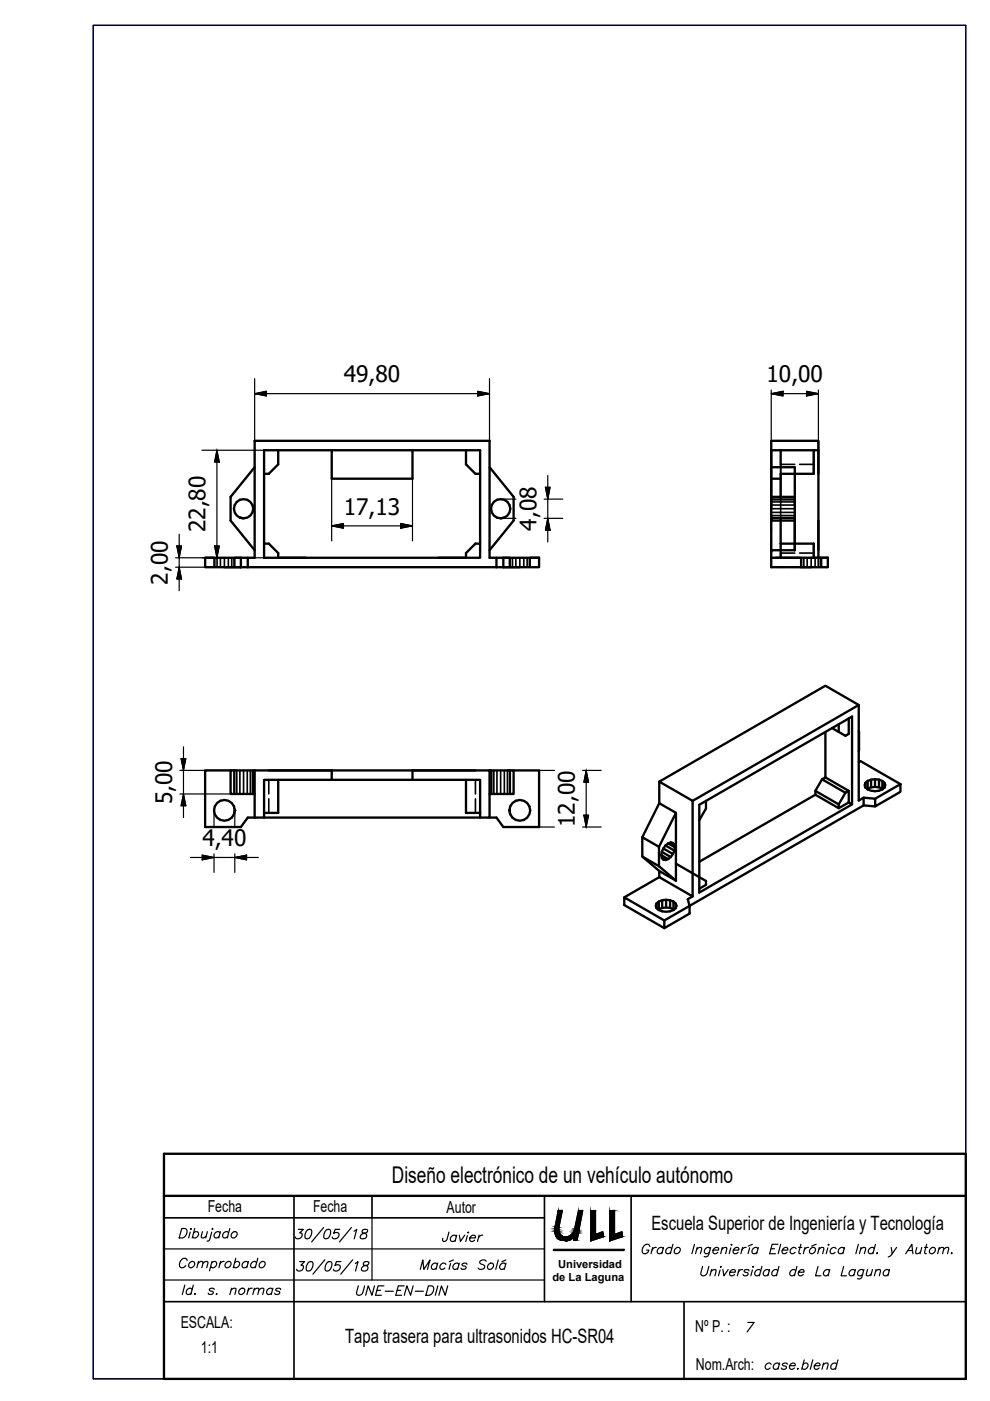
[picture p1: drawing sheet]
<svg xmlns="http://www.w3.org/2000/svg" width="210mm" height="297mm" viewBox="0 0 210 297" stroke-linecap="round" stroke-linejoin="round" font-family="sans-serif">
<!-- layer: Oculto (ISO) -->
<g fill="none" stroke="#000" stroke-width=".35">
<path d="M164.5 93.5h4M165.5 98.5v6.9M168.5 98.5h-3v2M168.5 99.1v2.6M169.5 93.5h4v2M169.5 98.5h3M172.5 95.5v5M45.4 118.3v2M45.5 118.3v2M46 118.3v2M46.7 118.3v2M47.6 118.3v2"/>
<path d="M48.4 118.3v2M49.1 118.3v2M49.6 118.3v2M49.8 118.3v2M53.7 107.9l-.2 .7M104.1 107.9l.2 .7M108 118.3v2M108.2 118.3v2M108.7 118.3v2M109.4 118.3v2M110.2 118.3v2M111.1 118.3v2"/>
<path d="M111.8 118.3v2M112.2 118.3v2M112.4 118.3v2M163.5 108.6h5M163.5 107.1h5v2.2h-5v-1.4h5M163.5 109.7h5M163.5 105.8h5M163.5 109.9h5M163.5 106.4h5M163.5 106h5M163.5 110.4v2.6M163.5 114v4.3"/>
<path d="M165.5 105.8v4.1M168.5 117.3h-3v1M168.5 102.7v2.6M169.5 117.3h3M170 118.3v2M170.4 118.3v2M171.1 118.3v2M172.5 115.3v3M172.8 118.3v2M173.5 118.3v2M174 118.3v2M174.2 118.3v2"/>
<path d="M164.5 120.3h2.1M167.7 120.3h2.1v-2h2.2v2h3.5M48.9 163.3h1.3v5M49.6 163.3v5M49.6 171l.2 .8M49.8 163.3v5M50.9 163.3v5M51.6 163.3v5M52.4 163.3v5M53.1 163.3v5M53.5 163.3v5M53.7 163.3v5"/>
<path d="M57 165.3v3M57 169.4v2.9M100.8 165.3v3M100.8 169.4v2.9M104.1 163.3v5M104.3 163.3v5M104.7 163.3v5M105.4 163.3v5M106.1 163.3v5M106.9 163.3v5M107.6 163.3v5M108.2 171l-.2 .8"/>
<path d="M108.2 163.3v5M108.9 163.3h-.9v5"/>
</g>
<!-- layer: Visible (ISO) -->
<g fill="none" stroke="#000" stroke-width=".5">
<path d="M54 99.1l-5.1 6.2v5.1l5.1 6.3M56 95.5h45.8v22.8h-45.8zM59 95.5v3l-2 2h-1M70.3 95.5v6h17.2v-6M98.8 95.5v3l2 2h1M103.8 99.1l5.1 6.2v5.1l-5.1 6.3M163.5 99.1v-5.6h10v24.8M163.5 99.1h5v11.3h-5v-5.1h5v1.8M163.5 99.1v6.2M165.5 95.5h-2v12.4M172.5 95.5h-7v3M43.5 118.3h7.6v2h-7.6z"/>
<path d="M43.5 118.3h1.9M49.8 118.3h2.7v2M50.9 109.7l.7 .2M52.5 118.3h1.5v-24.8h49.8v24.8h1.5M56 115.3h1l2 2v1h5.8M101.8 115.3h-1l-2 2v1h-5.8M106.7 118.3h7.6v2h-7.6zM106.9 109.7l-.8 .2M108 118.3h-2.7v2M112.4 118.3h1.9M163.5 118.3h12v2h-12zM163.5 101.5h2"/>
<path d="M163.5 109.3v7.4M164.5 118.3h5.3M165.5 109.9v5.4M165.5 115.3v3M165.5 115.3h7v3M168.5 109.3v7.4h-5v1.6M172 118.3h3.5M173.5 100.5v-5h-1v5h-7v5.3M173.5 110.4v6.3M47.6 120.3h4.9M52.5 120.3h52.8M105.3 120.3h4.9"/>
<path d="M169.8 120.3h2.2M175 155.2v9.6l5 2.9M176.4 154.4l1.4 .8M177.8 153.6v1.6M180 152.3v3.3l-.8 .4-1.4-.8M182.1 149.5l-35.2 20.3M182.1 155v4.3M48.9 163.3h-5.4v12h7.6l1.4-2h1.5M49.8 171.8l-.2 .8M54 163.3h49.8v10h-49.8M54 163.3v10M54 163.3h-5.1v5h5.1"/>
<path d="M56 165.3h3v7h-3zM56 172.3v1M57 163.3h13.3v2M59 165.3h11.3M70.3 165.3h28.5M98.8 165.3h3v7h-3zM100.8 163.3h-13.3v2M101.8 172.3v1M103.8 163.3h5.1v5h-5.1M107.6 163.3h.4M108 171.8l.2 .8M108.9 163.3h5.4v12h-7.6l-1.4-2h-1.5"/>
<path d="M139.7 179.5l-3.5-2v4.1l3.5 2.1M139.7 179.5v4.2M139.8 165.7l35.2-20.3 7.1 4.1v20.2l1-.6M139.8 170.3v-4.6l7.1 4.1v20.3l-7.1-4.1v-1.3l3.5 2M139.8 170.3l3.5 2v14.4M139.8 170.3l-3.6 7.2M140.6 179.9l-.3 .7M140.6 179.9l2.1 1.2M141.1 179.3l-.5 .6M141.1 179.3l1.9 1.1M141.7 178.8l1.4 .9M142.2 178.6l.5 .1 .3 .4"/>
<path d="M142.2 178.6l-.5 .2-.6 .5M142.2 178.6l.8 .5M143 179.1l.1 .6M143.1 179.7a2.96 2.96 0 0 1-2 2.6M143.3 172.3l-3.6 7.2M148.3 170.6l32.4-18.7v18.6l-32.4 18.7zM149.7 169.8v1.6l-1.4 2.5M172.9 167.7v.8l4.9 2.9v-.9M172.9 168.5l-24.6 14.2M174.3 165.2l-1.4 2.5 4.9 2.8M175 164.8l-.7 .4 4.9 2.9 .8-.4M179.2 168.1l-1.4 2.4"/>
<path d="M180 167.7v2.4l-2.2 1.3M180 170.1l.7 .4M182.1 161.6l.3-.2 8.5 4.9M183.1 170.8l-36.9 21.3-.4-1.5 1.1-.5M183.1 170.8l2.5 .2M183.5 166l-.2 .5 .2 .5M183.5 167a3 3 0 0 0 4.1 0M183.5 166v1M184 165.6v1.6M184.7 165.3v1.6M185.5 165.2v1.6M185.6 169.3l5.3-3v1.6l-5.3 3.1z"/>
<path d="M185.6 169.3l-2.5-.2v1.7M186.4 165.3a2.97 2.97 0 0 0-2.9 .7M186.4 165.3l.7 .3M186.4 165.3v1.6M187.1 167.2a3.3 3.3 0 0 0-3.2 .1M187.6 167v-1l-.5-.4 .1 1.7M187.6 166l.1 .5-.1 .5M136.2 181.6l3.6 3.1M139.2 191.6l-.2 .4 .2 .5M139.2 192.5a3 3 0 0 0 4.1 0M139.2 191.6v.9M139.7 191.1v1.7"/>
<path d="M139.7 183.7l3.6 3M139.8 186l-7.4 4.3M140.2 181.3l.1 .6 .3 .3 .5 .1-.8-.4M140.2 181.3l1.5 .8M140.3 180.6l-.1 .7M140.3 180.6l1.9 1.1M140.4 192.5h1.7l.7 .3M140.4 192.5l-.8 .4M140.4 190.9v1.6M140.9 195.2l-8.5-4.9v1.6l8.5 4.9M140.9 195.2l5.3-3.1v1.6l-5.3 3.1zM141.2 190.8v1.6"/>
<path d="M142.1 190.9a2.97 2.97 0 0 0-2.9 .7M142.1 190.9l.7 .2M142.1 190.9v1.6M142.8 191.1l.5 .5v.9M142.8 191.1v1.7M142.8 192.8l.1 .1M143.3 191.6l.1 .4-.1 .5M143.3 183.1l6.4 3.7v.8l-1.4 .8"/>
<circle cx="51.6" cy="107.9" r="2.04"/>
<circle cx="106.1" cy="107.9" r="2.04"/>
<circle cx="47.6" cy="171.8" r="2.2"/>
<circle cx="110.2" cy="171.8" r="2.2"/>
</g>
<circle cx="103.8" cy="163.3" r=".25" fill="#000"/>
<!-- layer: Oculto (ISO) -->
<g fill="#000">
<circle cx="49.8" cy="171.8" r=".17"/>
<circle cx="108" cy="171.8" r=".17"/>
</g>
<!-- layer: FRAME 070 -->
<path d="M19.8 5.4h185v287h-185z" fill="none" stroke="#00f" stroke-width=".25"/>
<!-- layer: caj 50 -->
<path d="M34.8 244.6h170v47.8h-170zM34.8 253.5h170" fill="none" stroke="#000" stroke-width=".5"/>
<!-- layer: 0 -->
<path d="M19.8 5.4h185v287h-185zM78.9 258.2v13.2M118.4 256.6h.8l-.7 3.6a1.57 1.57 0 0 0 .9 2 1.57 1.57 0 0 0 2-.7l.4-1 .8-3.9h1l-1.2 6.3h-.8v-.3l-.2-.1a2.68 2.68 0 0 1-2.7 .3 2.29 2.29 0 0 1-1-2.8zM125.3 256.7l1-.1v5.1l1.5-.5 .2 1-2.8 .9zM129.3 256.7l1-.1v5.1l1.5-.5 .2 1-2.7 .9zM117.3 264.9h15v.2h-15z" fill="none" stroke="#000" stroke-width=".25"/>
<!-- layer: caj 35 -->
<path d="M34.8 258.2h80.6M62.3 253.5v38.9M78.9 253.5v4.7M115.4 253.5v22.5M133.8 253.5v22.5M34.8 276h170M145 276v16.4" fill="none" stroke="#000" stroke-width=".35"/>
<!-- layer: caj 25 -->
<path d="M34.8 264.8h80.6M34.8 271.4h80.6" fill="none" stroke="#000" stroke-width=".25"/>
<!-- layer: txt25 -->
<g fill="none" stroke="#000" stroke-width=".25">
<path d="M38.5 260.5h.7a1.1 1.1 0 0 1 .4 1.2 1.1 1.1 0 0 1-.9 .8h-.7zM39.7 267.3a.78 .78 0 0 0-.9-.5 .78 .78 0 0 0-.6 .7 .89 .89 0 0 0 .2 1.3 .93 .93 0 0 0 1-.5M40.2 267.7a.56 .56 0 0 1 .8-.2 .56 .56 0 0 1 .2 .7 .62 .62 0 0 1-.6 .6 .62 .62 0 0 1-.6-.6zM40.3 261.2l-.3 1.3M40.4 260.6h.2zM41 261.4a.56 .56 0 0 1 .8-.3 .56 .56 0 0 1 .3 .8 .68 .68 0 0 1-.6 .5 .68 .68 0 0 1-.7-.2M41.3 260.5l-.5 2M42 267.8l.6-.3h.4l-.2 1.3M42.1 267.5l-.4 1.3M42.9 261.1l-.2 1.3 .4 .1 .6-.4M43 267.8l.6-.3h.5l-.3 1.3M44 261.1l-.4 1.4"/>
<path d="M44.9 267.7a.56 .56 0 0 1 .7-.2 .56 .56 0 0 1 .3 .7 .68 .68 0 0 1-.5 .6 .68 .68 0 0 1-.7-.3M44.9 261.2l-.4 1.6-.2 .2-.4 .1M45 267.5l-.6 2M45 260.6h.2zM46.7 261.4a.71 .71 0 0 0-1.1 0 .71 .71 0 0 0 .1 1.1l.7-.3M46.7 261.1l-.3 1.4M46.8 267.5l-.4 1.3M47.5 267.5a.89 .89 0 0 0-.9 .5M47.9 267.7a.56 .56 0 0 1 .8-.2 .56 .56 0 0 1 .2 .7 .62 .62 0 0 1-.6 .6 .62 .62 0 0 1-.6-.6zM48.5 261.4a.71 .71 0 0 0-1.1 0 .71 .71 0 0 0 .1 1.1l.8-.3M48.7 260.5l-.5 2M49.2 261.4a.59 .59 0 0 1 1-.2 .59 .59 0 0 1-.1 1 .56 .56 0 0 1-.8 .3 .56 .56 0 0 1-.2-.8z"/>
<path d="M49.7 267.7a.56 .56 0 0 1 .8-.2 .56 .56 0 0 1 .3 .7 .68 .68 0 0 1-.6 .6 .68 .68 0 0 1-.7-.3M50 266.8l-.5 2M52.6 267.7a.71 .71 0 0 0-1.1 0 .71 .71 0 0 0 .1 1.1l.8-.3M52.7 267.5l-.4 1.3M54.4 267.7a.71 .71 0 0 0-1 0 .71 .71 0 0 0 .1 1.1l.7-.3M54.7 266.8l-.6 2M55.2 267.7a.59 .59 0 0 1 .9-.1 .59 .59 0 0 1-.1 .9 .56 .56 0 0 1-.7 .3 .56 .56 0 0 1-.3-.8zM63.3 260.6h1l-.8 .8h.3a.78 .78 0 0 1 0 1.1 .78 .78 0 0 1-1 .1l-.2-.3M63.5 267.5h1.1l-.8 .7h.3a.78 .78 0 0 1 0 1.1 .78 .78 0 0 1-1.1 .1l-.1-.3M65.2 260.7h.8a1.2 1.2 0 0 1 0 1.4 1.2 1.2 0 0 1-1.2 .5 1.64 1.64 0 0 1 .4-1.9zM65.5 267.6h.8a1.2 1.2 0 0 1-.1 1.3 1.2 1.2 0 0 1-1.2 .5 1.64 1.64 0 0 1 .5-1.8zM68.6 260.3l-2.5 3"/>
<path d="M68.9 267.1l-2.6 3.1M69.2 260.7h.8a1.2 1.2 0 0 1 0 1.4 1.2 1.2 0 0 1-1.2 .5 1.65 1.65 0 0 1 .4-1.9zM69.5 267.6h.8a1.2 1.2 0 0 1-.1 1.3 1.2 1.2 0 0 1-1.2 .5 1.64 1.64 0 0 1 .5-1.8zM72 260.6h-.9l-.4 .9a.67 .67 0 0 1 1.1 0 .67 .67 0 0 1-.4 1.1 .62 .62 0 0 1-1-.3M72.3 267.5h-1l-.3 .8a.67 .67 0 0 1 1.1 .1 .67 .67 0 0 1-.4 1 .62 .62 0 0 1-1-.3M74.5 260.3l-2.5 3M74.8 267.1l-2.6 3.1M75.1 261l.5-.4-.5 2M75.3 267.9l.6-.4-.5 2M76.9 260.7l-.1 .4a.78 .78 0 0 0 .8 .5 .7 .7 0 0 1-.3 1 .7 .7 0 0 1-.9-.3 1.37 1.37 0 0 1 1.4-1l.1-.6zM77.2 267.6l-.2 .4 .2 .2a.66 .66 0 0 1 .8 .6 .75 .75 0 0 1-.6 .7 .75 .75 0 0 1-.8-.4 1.37 1.37 0 0 1 1.4-1l.2-.5zM95.2 261.2l-.6 1.8-.3 .2-.4-.1v-.5"/>
<path d="M96.7 262.2a.71 .71 0 0 0-1 0 .71 .71 0 0 0 .1 1l.7-.3M96.8 261.9l-.3 1.3M97.4 261.9l.2 1.3 .9-1.3M99.1 262l-.3 1.2M99.2 261.3h.2zM99.6 262.5h1.2v-.2a.66 .66 0 0 0-.8-.4 .66 .66 0 0 0-.4 .7 .56 .56 0 0 0 .4 .6 .56 .56 0 0 0 .6-.3M101.6 261.9l-.4 1.3M102.3 261.9a.87 .87 0 0 0-.9 .6M137.8 264.3l-.2-.4a1.14 1.14 0 0 0-1.3 .6 1.14 1.14 0 0 0 .2 1.3 .9 .9 0 0 0 1.1-.8h-.5M138.4 264.5l-.4 1.3M139.2 264.5a.87 .87 0 0 0-1 .5M140.6 264.8a.71 .71 0 0 0-1 0 .71 .71 0 0 0 .1 1l.7-.3"/>
<path d="M140.7 264.5l-.4 1.3M142.4 264.8a.71 .71 0 0 0-1 0 .71 .71 0 0 0 .1 1l.7-.3M142.7 263.8l-.6 2M143.2 264.8a.59 .59 0 0 1 .9-.2 .59 .59 0 0 1-.1 .9 .56 .56 0 0 1-.7 .3 .56 .56 0 0 1-.3-.8zM147.2 263.8l-.5 2M147.7 264.9l.6-.4 .4 .1-.2 1.2M147.8 264.5l-.3 1.3M149 268.5l-.4 1.7a.75 .75 0 0 0 .8 .3 .75 .75 0 0 0 .5-.6l.4-1.4M150.6 264.8a.71 .71 0 0 0-1.1 0 .71 .71 0 0 0 .2 1l.7-.3M150.7 264.5l-.4 1.5a.66 .66 0 0 1-1 .4M150.8 269.5l.6-.3 .4 .1-.2 1.2M150.9 269.2l-.4 1.3"/>
<path d="M151.2 265h1.1l.1-.1a.66 .66 0 0 0-.8-.4 .66 .66 0 0 0-.5 .7 .56 .56 0 0 0 .4 .6 .56 .56 0 0 0 .7-.3M152.7 269.3l-.4 1.2M152.8 268.6h.1zM153.1 264.9l.5-.4 .5 .1-.3 1.2M153.2 264.5l-.4 1.3M153.3 269.2l.2 1.3 .9-1.3M154.7 269.7h1.2v-.2a.65 .65 0 0 0-.8-.3 .65 .65 0 0 0-.4 .7v.3a.57 .57 0 0 0 .5 .3 .57 .57 0 0 0 .5-.3M154.9 264.6l-.3 1.2M155 263.9h.2zM155.5 265h1.1l.1-.1a.66 .66 0 0 0-.8-.4 .66 .66 0 0 0-.5 .7 .56 .56 0 0 0 .4 .6 .56 .56 0 0 0 .7-.3M156.7 269.2l-.4 1.3M157.4 264.5l-.3 1.3"/>
<path d="M157.5 269.2a.87 .87 0 0 0-1 .5M158.2 264.5a.87 .87 0 0 0-.9 .5M158.8 269.5a.53 .53 0 0 0-.6-.3 .53 .53 0 0 0-.4 .4l.8 .3v.3a.62 .62 0 0 1-1 0M158.9 264.6l-.3 1.2M159.5 263.8l-.8 .4M159.5 269.3l-.3 1.2M159.6 268.6h.2zM160.7 264.8a.71 .71 0 0 0-1.1 0 .71 .71 0 0 0 .2 1l.7-.3M160.8 264.5l-.4 1.3M161.3 269.5a.71 .71 0 0 0-1.1 0 .71 .71 0 0 0 .1 1l.8-.3M161.5 268.5l-.5 2M163.1 269.5a.71 .71 0 0 0-1.1 0 .71 .71 0 0 0 .1 1l.8-.3"/>
<path d="M163.2 269.2l-.4 1.3M163.5 264.8h.7M164.9 269.5a.71 .71 0 0 0-1 0 .71 .71 0 0 0 .1 1l.7-.3M164.9 263.8h-1.2l-.5 2h1.2M165.2 268.5l-.6 2M165.5 263.8l-.5 2M165.9 265h1.1l.1-.1a.66 .66 0 0 0-.8-.4 .66 .66 0 0 0-.5 .7 .56 .56 0 0 0 .4 .6 .56 .56 0 0 0 .7-.3M168.7 269.5a.71 .71 0 0 0-1 0 .71 .71 0 0 0 .1 1l.7-.3M168.8 264.8a.71 .71 0 0 0-1.1 0 .71 .71 0 0 0 .1 1l.8-.3M169 268.5l-.6 2M169.3 269.7h1.1l.1-.2a.65 .65 0 0 0-.8-.3 .65 .65 0 0 0-.4 .7v.3a.58 .58 0 0 0 .5 .3 .58 .58 0 0 0 .5-.3M169.3 264.5h.7"/>
<path d="M169.8 263.8l-.4 1.6v.3l.4 .1M170.7 264.5l-.4 1.3M171.4 264.5a.87 .87 0 0 0-.9 .5M171.8 264.8a.59 .59 0 0 1 1-.2 .59 .59 0 0 1-.1 .9 .59 .59 0 0 1-.9 .2 .59 .59 0 0 1 0-.9zM173 263.8l-.9 .4M173.4 268.5l-.5 2h1.1M173.6 264.9l.6-.4 .5 .1-.3 1.2M173.7 264.5l-.3 1.3M175.5 264.6l-.3 1.2M175.6 263.9h.2zM175.9 269.5a.71 .71 0 0 0-1.1 0 .71 .71 0 0 0 .1 1l.7-.3M175.9 269.2l-.3 1.3"/>
<path d="M177.3 264.8a.71 .71 0 0 0-1.1 0 .71 .71 0 0 0 .1 1l.8-.3M178.9 268.5l-.6 2h1.2M179 264.8a.71 .71 0 0 0-1.1 0 .71 .71 0 0 0 .1 1l.8-.3M179.1 264.5l-.4 1.3M181.3 269.5a.71 .71 0 0 0-1.1 0 .71 .71 0 0 0 .1 1l.8-.3M181.4 269.2l-.4 1.3M182 263.8l-.5 2M182.5 264.9l.6-.4 .4 .1-.2 1.2M182.6 264.5l-.4 1.3M183.1 269.5a.71 .71 0 0 0-1.1 0 .71 .71 0 0 0 .1 1l.8-.3M183.2 269.2l-.4 1.5a.66 .66 0 0 1-1 .4M183.9 269.2l-.2 1.2 .4 .1 .6-.4"/>
<path d="M185 269.2l-.4 1.3M185.4 264.8a.71 .71 0 0 0-1.1 0 .71 .71 0 0 0 .1 1l.8-.3M185.6 263.8l-.5 2M185.6 269.5l.6-.3 .5 .1-.3 1.2M185.7 269.2l-.3 1.3M185.9 265.7h.2zM188.5 269.5a.71 .71 0 0 0-1 0 .71 .71 0 0 0 .1 1l.7-.3M188.6 269.2l-.4 1.3M189 264.5l.2 1.3 .9-1.3M189.2 265.8l-.3 .4-.6 .3M192 265.8l1.3-2 .3 2M192.5 265.1h.9"/>
<path d="M194.4 264.5l-.2 1.2 .4 .1 .6-.4M195.4 264.5l-.3 1.3M196 264.5h.7M196.5 263.8l-.5 1.6 .1 .3 .3 .1M197.3 264.8a.56 .56 0 0 1 .7-.3 .56 .56 0 0 1 .3 .7 .62 .62 0 0 1-.6 .6 .62 .62 0 0 1-.7-.6zM199 264.9l.6-.4 .5 .1-.3 1.2M199.2 264.5l-.4 1.3M200.1 264.9l.6-.4 .4 .1-.2 1.2M201.7 265.7h.2zM158.6 280.4h1.3l-1.5 2"/>
</g>
<!-- layer: 0 -->
<g fill="#000" stroke="#000" stroke-width=".21">
<path d="M125.3 256.7h1zM130.2 256.6h.1zM119.8 263h.6zM121.6 262.7h.8v.2zM125.2 262.2h2.8l-2.7 .9zM125.2 262.2l.1 .9zM127.5 261.3h.3zM129.3 262.2v.9zM129.3 262.2h2.7l-2.7 .9z"/>
<path d="M118.4 256.6l.1 3.4 .7-3.4zM118.4 256.6l.1 3.4h-.8z"/>
<path d="M122.6 256.6l.2 3.9 .8-3.9zM122.6 256.6l.2 3.9h-1z"/>
<path d="M125.3 256.7l1 5v-5zM125.3 256.7l1 5h-1.1z"/>
<path d="M130.2 256.6l.1 .1zM129.3 256.7h1z"/>
<path d="M129.3 256.7l1 5v-5zM129.3 256.7l1 5h-1z"/>
<path d="M117.6 260.6l.9 .1v-.1zM117.6 260.6l.9 .1h-.9z"/>
<path d="M117.6 260.4l.9 .2v-.2zM117.6 260.4l.9 .2h-.9z"/>
<path d="M117.6 260.7l.9 .2v-.2zM117.6 260.7l.9 .2h-.9z"/>
<path d="M117.6 260.9l.9 .2v-.2zM117.6 260.9l.9 .2h-.9z"/>
<path d="M117.7 260.2l.8 .2v-.2zM117.7 260.2l.8 .2h-.9z"/>
<path d="M117.7 260l.8 .2v-.2zM117.7 260l.8 .2h-.8z"/>
<path d="M117.6 261.1l1 .1zM117.6 261.1l1 .1z"/>
<path d="M117.6 261.2l1 .2v-.2zM117.6 261.2l1 .2h-.9z"/>
<path d="M117.7 261.4h.9zM117.7 261.4h.9z"/>
<path d="M117.7 261.4l1 .2-.1-.2zM117.7 261.4l1 .2h-1z"/>
<path d="M117.7 261.6l1.1 .1-.1-.1zM117.7 261.6l1.1 .1h-1.1z"/>
<path d="M117.7 261.7l1.2 .1zM117.7 261.7l1.2 .1z"/>
<path d="M117.7 261.8l1.3 .1-.1-.1zM117.7 261.8l1.3 .1h-1.2z"/>
<path d="M117.8 261.9l1.3 .1zM117.8 261.9l1.3 .1z"/>
<path d="M117.8 262h1.3zM117.8 262h1.3z"/>
<path d="M117.8 262l1.5 .1zM117.8 262l1.5 .1z"/>
<path d="M117.9 262.1l1.6 .1zM117.9 262.1l1.6 .1zM117.9 262.2h1.6zM117.9 262.2h1.6z"/>
<path d="M117.9 262.2l1.7 .1zM117.9 262.2l1.7 .1z"/>
<path d="M118 262.3h1.8zM118 262.3h1.8z"/>
<path d="M118 262.3h1.8zM118 262.3h1.8z"/>
<path d="M119.8 263l.4 .1zM120 263.1h.2z"/>
<path d="M119.4 263h1.2zM119.4 263h1z"/>
<path d="M119.1 263h1.5zM119.1 263h1.5z"/>
<path d="M118.9 262.9h1.8zM118.9 262.9l1.7 .1z"/>
<path d="M118.9 262.9h1.8zM118.9 262.9h1.8z"/>
<path d="M118.7 262.8h2.2zM118.7 262.8l2 .1z"/>
<path d="M118.5 262.7l2.4 .1 .2-.1zM118.5 262.7l2.4 .1h-2.2z"/>
<path d="M118.3 262.6l2.8 .1 .3-.1zM118.3 262.6l2.8 .1h-2.6z"/>
<path d="M118.2 262.5h3.2zM118.2 262.5l3.2 .1z"/>
<path d="M118.2 262.5h3.3zM118.2 262.5h3.3z"/>
<path d="M118.2 262.5h3.3zM118.2 262.5h3.2z"/>
<path d="M118.2 262.5h3.3zM118.2 262.5h3.3z"/>
<path d="M121.6 262.7v.2h.8zM121.6 262.9h.8z"/>
<path d="M121.6 262.6h.8zM121.6 262.6h.8z"/>
<path d="M121.6 262.6h.8zM121.6 262.6h.8z"/>
<path d="M121.6 262.6h.8zM121.6 262.6l.8 .1z"/>
<path d="M121.6 262.6h.8zM121.6 262.6h.8z"/>
<path d="M121.6 262.6h.8zM121.6 262.6h.8z"/>
<path d="M121.6 262.6h.8zM121.6 262.6h.8z"/>
<path d="M121.5 262.5h.9zM121.5 262.5h.9z"/>
<path d="M121.5 262.5h.9zM121.5 262.5h.9z"/>
<path d="M121.5 262.5h.9zM121.5 262.5h.9z"/>
<path d="M121.6 262.5h.8zM121.6 262.5l.8 .1z"/>
<path d="M118.1 262.4l4.3 .1v-.1zM118.1 262.4l4.3 .1h-4.2z"/>
<path d="M120 262.3h2.5zM119.8 262.3h2.7z"/>
<path d="M118 262.3l4.4 .1 .1-.1zM118 262.3l4.4 .1h-4.3z"/>
<path d="M120.2 262.2h2.3zM120 262.3h2.5z"/>
<path d="M120.5 262.2h2zM120.2 262.2h2.3z"/>
<path d="M120.7 262l1.8 .2v-.2zM120.5 262.2l.2-.2 1.8 .2z"/>
<path d="M121 261.9l1.5 .1v-.1zM120.7 262l.3-.1 1.5 .1z"/>
<path d="M121.2 261.7l1.3 .2 .1-.2zM121 261.9l.2-.2 1.3 .2z"/>
<path d="M121.4 261.5l1.2 .2v-.2zM121.4 261.5l1.2 .2h-1.4z"/>
<path d="M121.5 261.3l1.1 .2 .1-.2zM121.5 261.3l1.1 .2h-1.2z"/>
<path d="M121.7 261l1 .3v-.3zM121.7 261l1 .3h-1.2z"/>
<path d="M121.8 260.8l.9 .2 .1-.2zM121.8 260.8l.9 .2h-1z"/>
<path d="M121.8 260.5l1 .3v-.3zM121.8 260.5l1 .3h-1z"/>
<path d="M125.2 261.7h1.1zM125.2 261.7h1.1z"/>
<path d="M127.5 261.3l.4 .4-.1-.4zM126.3 261.7l1.2-.4 .4 .4z"/>
<path d="M126.3 261.7h1.6zM126.3 261.7h1.6z"/>
<path d="M125.2 261.7l2.8 .5-.1-.5zM125.2 261.7l2.8 .5h-2.8z"/>
<path d="M131.8 261.2l.1 .5zM130.3 261.7l1.5-.5 .1 .5z"/>
<path d="M129.3 261.7l2.7 .5-.1-.5zM129.3 261.7l2.7 .5h-2.7z"/>
</g>
<!-- layer: Cota (ISO) -->
<g fill="none" stroke="#000" stroke-width=".25">
<path d="M42.8 95.5h13.2M46 95.5l.5 2.5h-1zM46 95.5v22.8M54 83.5l2.5-.5v1zM54 83.5h49.8M54 80.3v13.2M101.3 83l2.5 .5-2.5 .5zM103.8 80.3v13.2M163.5 83.5l2.5-.5v1zM163.5 83.5h10M163.5 82.7v10.8M171 83l2.5 .5-2.5 .5z"/>
<path d="M173.5 82.7v10.8M37.2 118.3h18.8M37.5 115.8h1l-.5 2.5zM38 113.3v12M45.5 115.8h1l-.5 2.5zM70.3 111.5l2.5-.5v1zM70.3 111.5h17.2M70.3 101.5v13.2M85 111l2.5 .5-2.5 .5zM87.5 101.5v13.2M106.1 109.9h3.3M106.1 105.8h3.3"/>
<path d="M115.4 109.9h3.9M115.4 105.8h3.9M115.6 103.3h1l-.5 2.5zM116.1 109.9l.5 2.5h-1zM116.1 100.8v14.1M37.2 120.3h6.3M38 120.3l.5 2.5h-1zM38.9 158.3v15M38.1 163.3h10.8M38.1 168.3h10.8M38.4 160.8h1l-.5 2.5zM38.9 168.3l.5 2.5h-1z"/>
<path d="M45.4 171.8v3.3M49.8 171.8v3.3M114.3 175.3h3.3M114.3 163.3h3.3M123.5 175.3h4M123.5 163.3h4M123.8 172.8h1l-.5 2.5zM124.3 163.3l.5 2.5h-1zM124.3 163.3v12M40.4 181.8h14.4M42.9 181.3l2.5 .5-2.5 .5zM45.4 181v4"/>
<path d="M49.8 181.8l2.5-.5v1zM49.8 181v4"/>
</g>
<g fill="#000" stroke="#000" stroke-width=".21">
<path d="M46 95.5l.5 2.5h-1zM37.5 115.8h1l-.5 2.5zM45.5 115.8h1l-.5 2.5zM115.6 103.3h1l-.5 2.5zM116.1 109.9l.5 2.5h-1zM38 120.3l.5 2.5h-1zM38.4 160.8h1l-.5 2.5zM38.9 168.3l.5 2.5h-1zM123.8 172.8h1l-.5 2.5zM124.3 163.3l.5 2.5h-1z"/>
<path d="M54 83.5l2.5-.5v.5zM54 83.5l2.5 .5v-.5z"/>
<path d="M101.3 83l2.5 .5h-2.5zM101.3 83.5v.5l2.5-.5z"/>
<path d="M163.5 83.5l2.5-.5v.5zM163.5 83.5l2.5 .5v-.5z"/>
<path d="M171 83l2.5 .5h-2.5zM171 83.5v.5l2.5-.5z"/>
<path d="M70.3 111.5l2.5-.5v.5zM70.3 111.5l2.5 .5v-.5z"/>
<path d="M85 111l2.5 .5h-2.5zM85 111.5v.5l2.5-.5z"/>
<path d="M42.9 181.3l2.5 .5h-2.5zM42.9 181.8v.5l2.5-.5z"/>
<path d="M49.8 181.8l2.5-.5v.5zM49.8 181.8l2.5 .5v-.5z"/>
</g>
<text font-size="5.3" x="74.4" y="275.9">UNE-EN-DIN</text>
<g font-size="4.9">
<text x="83.1" y="250.7">Diseño electrónico de un vehículo autónomo</text>
<text x="37.4" y="275.5">Id. s. normas</text>
<text x="87.8" y="270.2">Macías Solá</text>
<text x="160.9" y="291.4">case.blend</text>
</g>
<g font-size="4.8">
<text x="72.9" y="81.1">49,80</text>
<text x="162.5" y="81.1">10,00</text>
<text x="43.6" y="112.9" transform="rotate(-90 43.6 112.9)">22,80</text>
<text x="72.9" y="109.1">17,13</text>
<text x="113.7" y="112.5" transform="rotate(-90 113.7 112.5)">4,08</text>
<text x="35.6" y="123.9" transform="rotate(-90 35.6 123.9)">2,00</text>
<text x="36.5" y="170.5" transform="rotate(-90 36.5 170.5)">5,00</text>
<text x="42.9" y="179.4">4,40</text>
<text x="121.9" y="175.3" transform="rotate(-90 121.9 175.3)">12,00</text>
</g>
<g font-size="4.2">
<text x="138.1" y="260.9">Escuela Superior de Ingeniería y Tecnología</text>
<text x="73.2" y="284.8">Tapa trasera para ultrasonidos HC-SR04</text>
</g>
<g font-size="3.5">
<text x="44.1" y="256.9">Fecha</text>
<text x="66.4" y="256.9">Fecha</text>
<text x="94.7" y="257.2">Autor</text>
<text x="38.3" y="281.6">ESCALA:</text>
<text x="42.6" y="287">1:1</text>
<text x="147.4" y="282.4">Nº P. :</text>
<text x="147.5" y="290.4">Nom.Arch:</text>
</g>
<g font-size="2.4">
<text x="118.3" y="268.7">Universidad</text>
<text x="117.1" y="271.6">de La Laguna</text>
</g>
</svg>
